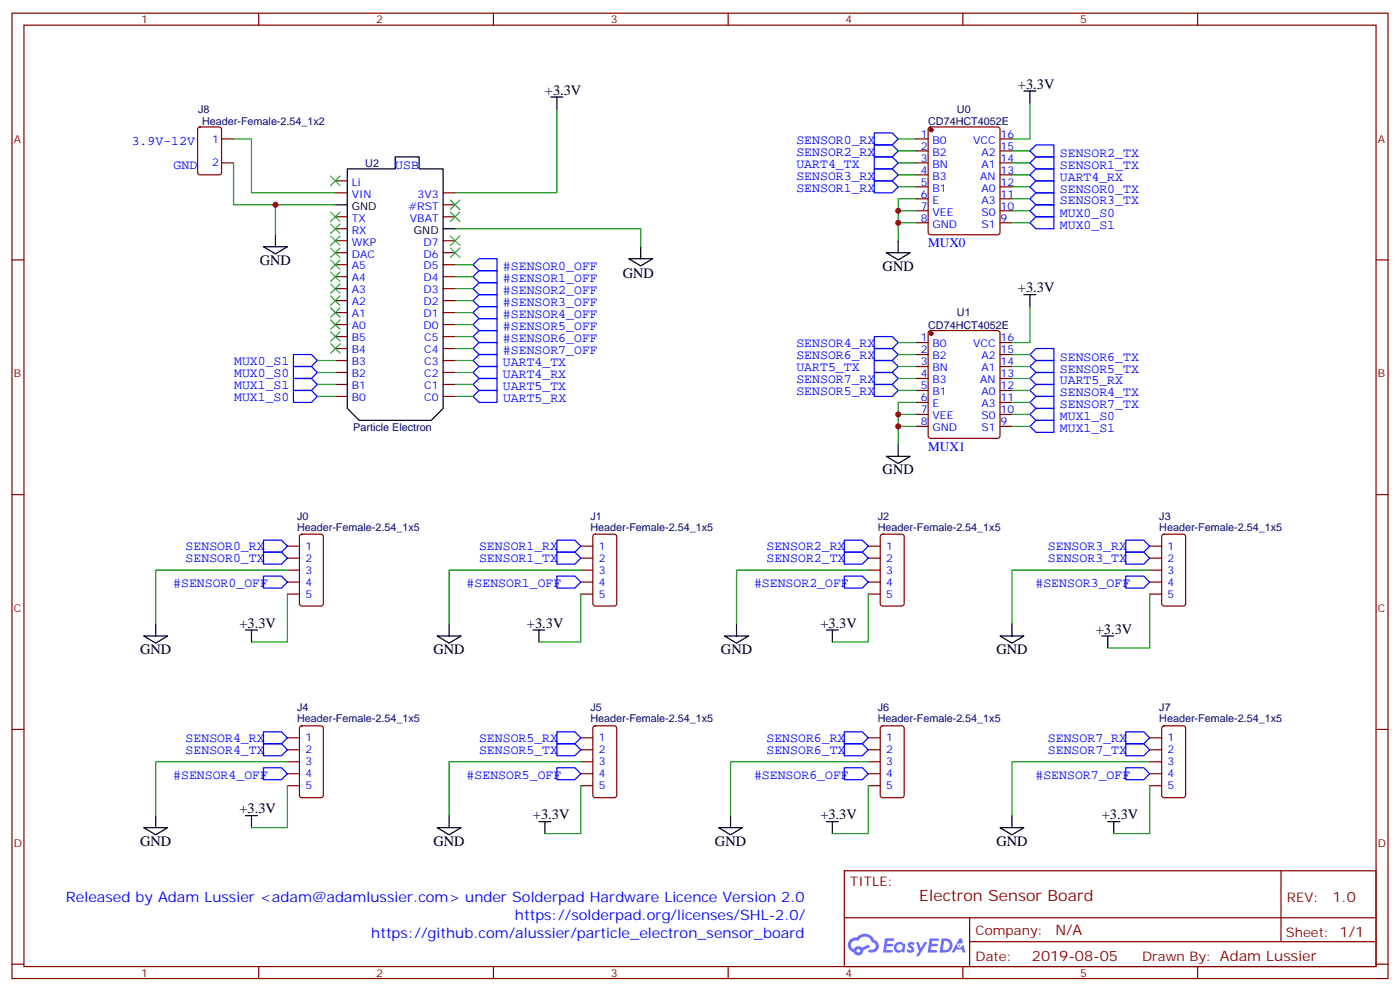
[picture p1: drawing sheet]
<svg xmlns="http://www.w3.org/2000/svg" width="412mm" height="292mm" viewBox="0 0 412 292" stroke-linecap="round" stroke-linejoin="round" font-family="sans-serif">
<g fill="none" stroke="#870000" stroke-width=".35">
<path d="M3.5 3.9h405.4v284.3h-405.4zM7.1 7.4h398.2v277.3h-398.2zM76.2 3.9v3.5M145.3 3.9v3.5M214.5 3.9v3.5M283.6 3.9v3.5M352.8 3.9v3.5M3.5 76.6h3.6M405.3 76.6h3.6M3.5 145.7h3.6M405.3 145.7h3.6M3.5 214.8h3.6"/>
<path d="M405.3 214.8h3.6M248.7 256.5h156.6v28.2h-156.6zM377.3 256.5v20.9M248.7 270.3h156.5M285.6 277.4h119.6M285.6 270.3v14.1M3.5 284h3.6M76.2 284.7v3.5M145.3 284.7v3.5M214.5 284.7v3.5M283.6 284.7v3.5M352.8 284.7v3.5"/>
<path d="M405.3 284h3.6"/>
</g>
<g fill="#5487ff">
<path d="M267.7 277.6a1.22 1.22 0 0 1 1.7 .3l-.4 .6a.47 .47 0 0 0-.3-.4 .47 .47 0 0 0-.5 .2l.1 .2a1.14 1.14 0 0 1 .8 1.8 1.14 1.14 0 0 1-1.9-.1l-.2-.1 .5-.6 .7 .4a.29 .29 0 0 0 .3-.2 .29 .29 0 0 0-.2-.3 1.04 1.04 0 0 1-.6-1.8z"/>
<path d="M260.7 276.4h2.4l.3 .2-.2 .5h-1.8l-.1 .9h1.5l.3 .4-.3 .3h-1.6l-.2 1.1 1.7 .1 .2 .3-.2 .3-2.6 .1z"/>
<path d="M273.8 276.4h2.4l.3 .2-.1 .5h-1.8l-.2 .9h1.6l.3 .4-.4 .3h-1.6l-.1 1.1 1.7 .1 .2 .3-.2 .3h-2.6z"/>
<path d="M282.6 276.4h.7l.3 1.3-.6 .3a.69 .69 0 0 0-1 .2 .69 .69 0 0 0 .4 1 .69 .69 0 0 0 .9-.6l.5-.3 .6 2.2h-.8l-.2-.8h-1.8l-.5 .8h-.8z"/>
<path d="M269.8 277.5h.8l.6 1.8 1.1-1.8h.9l-2.6 4.2h-.8l.9-1.6z"/>
<path d="M277.4 276.4l-.6 4.2h1.3a2.11 2.11 0 0 0 2.5-2.2 2.11 2.11 0 0 0-2.5-2zM278.1 277.1a1.39 1.39 0 0 1 1.7 1.5 1.39 1.39 0 0 1-1.8 1.2h-.3z"/>
<path d="M263.7 278a1.54 1.54 0 0 0-.1 2.2 1.54 1.54 0 0 0 2.2 .1l.6 .3 .3-2.3-.2-.3h-.4a1.49 1.49 0 0 0-2.4 0zM264 279a.94 .94 0 0 1 1.8 0 .94 .94 0 0 1-1.8 0z"/>
<path d="M250.4 276.8a2.18 2.18 0 0 0 1.1 3.7 1.44 1.44 0 0 0 1.6 .9 1.44 1.44 0 0 0 1.2-1.5l2-1-.5-.7-1.9 1a1.47 1.47 0 0 0-2.4 .4 1.39 1.39 0 0 1-.7-1.9 1.39 1.39 0 0 1 2-.5 2.12 2.12 0 0 1 2.2-1.3 2.12 2.12 0 0 1 1.9 1.7 1.14 1.14 0 0 1 1.1 1.4 1.14 1.14 0 0 1-1.7 .7 .43 .43 0 0 0-.5 .4 .43 .43 0 0 0 .4 .5 1.98 1.98 0 0 0 2.5-1.3 1.98 1.98 0 0 0-1.2-2.5 3.1 3.1 0 0 0-5.3-.7l-.9 .1zM252.3 280.1a.55 .55 0 0 1 1.1 0 .55 .55 0 0 1-1.1 0z"/>
<circle cx="282.6" cy="278.5" r=".26"/>
</g>
<g fill="none" stroke="#870000" stroke-width=".35">
<path d="M58.4 37.6l.5-.2h5.7l.6 .4 .1 13-.5 .7h-5.9l-.6-.5-.1-12.9zM273.6 37.6l.5-.2h19.8l.6 .4 .1 30.6-.5 .7h-20l-.6-.4-.1-30.6zM65.3 40.9h3.5M65.3 48h3.5M98.8 56.8h3.5M98.8 53.3h3.5M130.5 56.8h3.6M269.9 40.9h3.5M269.9 44.5h3.5M269.9 48h3.5M269.9 51.5h3.5M269.9 55h3.5"/>
<path d="M269.9 58.6h3.5M294.6 40.9h3.5M294.6 44.5h3.5M294.6 48h3.5M294.6 51.5h3.5M294.6 55h3.5M294.6 58.6h3.5M98.8 63.9h3.5M98.8 67.4h3.5M98.8 70.9h3.5M98.8 74.4h3.5M98.8 78h3.5"/>
<path d="M130.5 63.9h3.6M130.5 70.9h3.6M130.5 74.4h3.6M130.5 78h3.6M130.5 60.3h3.6M269.9 62.1h3.5M269.9 65.6h3.5M294.6 62.1h3.5M294.6 65.6h3.5M98.8 81.5h3.5M98.8 85h3.5M98.8 88.5h3.5"/>
<path d="M98.8 92.1h3.5M98.8 95.6h3.5M98.8 99.1h3.5M130.5 81.5h3.6M130.5 85h3.6M130.5 88.5h3.6M130.5 92.1h3.6M130.5 95.6h3.6M130.5 99.1h3.6M273.6 97.6l.5-.2h19.8l.6 .4 .1 30.6-.5 .7h-20l-.6-.4-.1-30.6zM98.8 102.7h3.5M98.8 106.2h3.5"/>
<path d="M98.8 109.7h3.5M98.8 113.2h3.5M98.8 116.8h3.5M130.5 102.7h3.6M130.5 106.2h3.6M130.5 109.7h3.6M130.5 113.2h3.6M130.5 116.8h3.6M269.9 100.9h3.5M269.9 104.4h3.5M269.9 108h3.5M269.9 111.5h3.5"/>
<path d="M269.9 115h3.5M269.9 118.5h3.5M294.6 100.9h3.5M294.6 104.4h3.5M294.6 108h3.5M294.6 111.5h3.5M294.6 115h3.5M294.6 118.5h3.5M269.9 122.1h3.5M269.9 125.6h3.5M294.6 122.1h3.5M294.6 125.6h3.5"/>
<path d="M88.4 157.5l.5-.2h5.6l.7 .5v20l-.4 .7h-5.9l-.7-.5v-20zM174.9 157.5l.4-.2h5.7l.6 .5 .1 20-.5 .7h-5.9l-.6-.5-.1-20zM259.5 157.5l.5-.2h5.6l.7 .5v20l-.4 .7h-5.9l-.7-.5v-20zM342.4 157.5l.5-.2h5.6l.7 .5v20l-.4 .7h-5.9l-.7-.5v-20zM84.7 160.9h3.5M84.7 164.4h3.5M84.7 167.9h3.5M84.7 171.5h3.5M84.7 175h3.5M171.1 160.9h3.5M171.1 164.4h3.5M171.1 167.9h3.5"/>
<path d="M171.1 171.5h3.5M171.1 175h3.5M255.8 160.9h3.5M255.8 164.4h3.5M255.8 167.9h3.5M255.8 171.5h3.5M255.8 175h3.5M338.7 160.9h3.5M338.7 164.4h3.5M338.7 167.9h3.5M338.7 171.5h3.5M338.7 175h3.5"/>
<path d="M84.7 217.3h3.5M88.4 214l.5-.2h5.6l.7 .4v20l-.4 .7-5.9 .1-.7-.5v-20zM171.1 217.3h3.5M174.9 214l.4-.2h5.7l.6 .4 .1 20-.5 .7-5.9 .1-.6-.5-.1-20zM255.8 217.3h3.5M259.5 214l.5-.2h5.6l.7 .4v20l-.4 .7-5.9 .1-.7-.5v-20zM338.7 217.3h3.5M342.4 214l.5-.2h5.6l.7 .4v20l-.4 .7-5.9 .1-.7-.5v-20zM84.7 220.8h3.5M84.7 224.4h3.5M84.7 227.9h3.5M84.7 231.4h3.5"/>
<path d="M171.1 220.8h3.5M171.1 224.4h3.5M171.1 227.9h3.5M171.1 231.4h3.5M255.8 220.8h3.5M255.8 224.4h3.5M255.8 227.9h3.5M255.8 231.4h3.5M338.7 220.8h3.5M338.7 224.4h3.5M338.7 227.9h3.5M338.7 231.4h3.5"/>
</g>
<g fill="#870000" stroke="#870000" stroke-width=".35">
<circle cx="274.3" cy="38.3" r=".53"/>
<circle cx="274.3" cy="98.2" r=".53"/>
</g>
<g fill="none" stroke="#000" stroke-width=".35">
<path d="M162.3 28.6h3.5M164 28.6v3.5M301.6 26.8h3.6M303.4 26.8v3.5M102.3 49.7h14.1v-3.5h7.1v3.5h7v70.6l-3.5 3.5h-21.2l-3.5-3.5zM77.6 72.7h7.1l-3.6 2.1zM81.1 69.1v3.6M98.8 60.3h3.5M130.5 67.4h3.6M185.2 76.2h7.1l-3.6 2.1zM188.7 72.7v3.5M261.1 74.4h7l-3.5 2.2z"/>
<path d="M264.6 70.9v3.5M301.6 86.8h3.6M303.4 86.8v3.5M261.1 134.4h7l-3.5 2.1zM264.6 130.9v3.5M42.3 187.3h7.1l-3.5 2.1zM45.9 183.8v3.5M72.3 185.6h3.5M74.1 185.6v3.5M128.8 187.3h7l-3.5 2.1zM132.3 183.8v3.5M157 185.6h3.5"/>
<path d="M158.7 185.6v3.5M213.4 187.3h7.1l-3.5 2.1zM217 183.8v3.5M243.4 185.6h3.5M245.2 185.6v3.5M294.6 187.3h7l-3.5 2.1zM298.1 183.8v3.5M324.6 187.3h3.5M326.3 187.3v3.6M42.3 243.8h7.1l-3.5 2.1zM45.9 240.2v3.6M72.3 240.2h3.5"/>
<path d="M74.1 240.2v3.6M128.8 243.8h7l-3.5 2.1zM132.3 240.2v3.6M158.7 242h3.6M160.5 242v3.5M211.7 243.8h7l-3.5 2.1zM215.2 240.2v3.6M243.4 242h3.5M245.2 242v3.5M294.6 243.8h7l-3.5 2.1zM298.1 240.2v3.6M326.3 242h3.5"/>
<path d="M328.1 242v3.5"/>
</g>
<g fill="none" stroke="#00f" stroke-width=".35">
<path d="M257.5 39.2h5.3l1.8 1.7-1.8 1.8h-5.3zM257.5 46.2h5.3l1.8 1.8-1.8 1.7h-5.3zM257.5 42.7h5.3l1.8 1.8-1.8 1.7h-5.3zM257.5 49.7h5.3l1.8 1.8-1.8 1.8h-5.3zM257.5 53.3h5.3l1.8 1.7-1.8 1.8h-5.3zM303.4 51.5l1.8-1.8h5.2v3.6h-5.2zM303.4 55l1.8-1.7h5.2v3.5h-5.2zM303.4 58.6l1.8-1.8h5.2v3.5h-5.2zM303.4 48l1.8-1.8h5.2v3.5h-5.2zM303.4 44.5l1.8-1.8h5.2v3.5h-5.2zM139.3 78l1.8-1.8h5.3v3.5h-5.3zM303.4 62.1l1.8-1.8h5.2v3.6h-5.2z"/>
<path d="M303.4 65.6l1.8-1.7h5.2v3.5h-5.2zM139.3 99.1l1.8-1.7h5.3v3.5h-5.3zM139.3 95.6l1.8-1.8h5.3v3.6h-5.3zM139.3 92.1l1.8-1.8h5.3v3.5h-5.3zM139.3 88.5l1.8-1.7h5.3v3.5h-5.3zM139.3 81.5l1.8-1.8h5.3v3.6h-5.3zM141.1 83.3h5.3v3.5h-5.3l-1.8-1.8zM257.5 99.1h5.3l1.8 1.8-1.8 1.8h-5.3zM86.4 115h5.3l1.8 1.8-1.8 1.7h-5.3zM86.4 111.5h5.3l1.8 1.7-1.8 1.8h-5.3zM86.4 108h5.3l1.8 1.7-1.8 1.8h-5.3zM86.4 104.4h5.3l1.8 1.8-1.8 1.8h-5.3z"/>
<path d="M139.3 113.2l1.8-1.7h5.3v3.5h-5.3zM139.3 109.7l1.8-1.7h5.3v3.5h-5.3zM139.3 106.2l1.8-1.8h5.3v3.6h-5.3zM139.3 116.8l1.8-1.8h5.3v3.5h-5.3zM141.1 100.9h5.3v3.5h-5.3l-1.8-1.7zM257.5 106.2h5.3l1.8 1.8-1.8 1.7h-5.3zM257.5 102.7h5.3l1.8 1.7-1.8 1.8h-5.3zM257.5 109.7h5.3l1.8 1.8-1.8 1.7h-5.3zM257.5 113.2h5.3l1.8 1.8-1.8 1.8h-5.3zM303.4 115l1.8-1.8h5.2v3.6h-5.2zM303.4 118.5l1.8-1.7h5.2v3.5h-5.2zM303.4 108l1.8-1.8h5.2v3.5h-5.2z"/>
<path d="M303.4 104.4l1.8-1.7h5.2v3.5h-5.2zM305.2 109.7h5.2v3.5h-5.2l-1.8-1.7zM303.4 122.1l1.8-1.8h5.2v3.5h-5.2zM303.4 125.6l1.8-1.8h5.2v3.6h-5.2zM77.6 159.1h5.3l1.8 1.8-1.8 1.7h-5.3zM164 159.1h5.3l1.8 1.8-1.8 1.7h-5.3zM248.7 159.1h5.3l1.8 1.8-1.8 1.7h-5.3zM331.6 159.1h5.3l1.8 1.8-1.8 1.7h-5.3zM77.6 162.6h5.3l1.8 1.8-1.8 1.8h-5.3zM77.6 169.7h5.3l1.8 1.8-1.8 1.7h-5.3zM164 162.6h5.3l1.8 1.8-1.8 1.8h-5.3zM164 169.7h5.3l1.8 1.8-1.8 1.7h-5.3z"/>
<path d="M248.7 162.6h5.3l1.8 1.8-1.8 1.8h-5.3zM248.7 169.7h5.3l1.8 1.8-1.8 1.7h-5.3zM331.6 162.6h5.3l1.8 1.8-1.8 1.8h-5.3zM331.6 169.7h5.3l1.8 1.8-1.8 1.7h-5.3zM77.6 215.5h5.3l1.8 1.8-1.8 1.8h-5.3zM77.6 219.1h5.3l1.8 1.7-1.8 1.8h-5.3zM164 215.5h5.3l1.8 1.8-1.8 1.8h-5.3zM164 219.1h5.3l1.8 1.7-1.8 1.8h-5.3zM248.7 215.5h5.3l1.8 1.8-1.8 1.8h-5.3zM248.7 219.1h5.3l1.8 1.7-1.8 1.8h-5.3zM331.6 215.5h5.3l1.8 1.8-1.8 1.8h-5.3zM331.6 219.1h5.3l1.8 1.7-1.8 1.8h-5.3z"/>
<path d="M77.6 226.1h5.3l1.8 1.8-1.8 1.8h-5.3zM164 226.1h5.3l1.8 1.8-1.8 1.8h-5.3zM248.7 226.1h5.3l1.8 1.8-1.8 1.8h-5.3zM331.6 226.1h5.3l1.8 1.8-1.8 1.8h-5.3z"/>
</g>
<g fill="none" stroke="#008700" stroke-width=".35">
<path d="M164 32.1v24.7h-29.9M303.4 30.3v10.6h-5.3M68.8 48v12.3h12.3M68.8 40.9h5.3v15.9h24.7M264.6 48h5.3M264.6 40.9h5.3M264.6 44.5h5.3M264.6 51.5h5.3M264.6 55h5.3M269.9 58.6h-5.3v12.3M298.1 48h5.3M298.1 44.5h5.3"/>
<path d="M298.1 51.5h5.3M298.1 55h5.3M298.1 58.6h5.3M98.8 60.3h-17.7v8.8M134.1 67.4h54.6v5.3M134.1 78h5.2M264.6 62.1h5.3M264.6 65.6h5.3M298.1 62.1h5.3M298.1 65.6h5.3M134.1 81.5h5.2M134.1 85h5.2"/>
<path d="M134.1 88.5h5.2M134.1 92.1h5.2M134.1 95.6h5.2M134.1 99.1h5.2M303.4 90.3v10.6h-5.3M93.5 116.8h5.3M93.5 113.2h5.3M93.5 109.7h5.3M93.5 106.2h5.3M134.1 116.8h5.2M134.1 113.2h5.2M134.1 109.7h5.2"/>
<path d="M134.1 106.2h5.2M134.1 102.7h5.2M264.6 108h5.3M264.6 100.9h5.3M264.6 104.4h5.3M264.6 111.5h5.3M264.6 115h5.3M269.9 118.5h-5.3v12.4M298.1 108h5.3M298.1 104.4h5.3M298.1 111.5h5.3M298.1 115h5.3"/>
<path d="M298.1 118.5h5.3M264.6 122.1h5.3M264.6 125.6h5.3M298.1 122.1h5.3M298.1 125.6h5.3M84.7 167.9h-38.8v15.9M84.7 175v14.1h-10.6M171.1 167.9h-38.8v15.9M171.1 175v14.1h-12.4M255.8 167.9h-38.8v15.9M255.8 175v14.1h-10.6M338.7 167.9h-40.6v15.9"/>
<path d="M338.7 175v15.9h-12.4M84.7 224.4h-38.8v15.8M84.7 231.4v12.4h-10.6M171.1 224.4h-38.8v15.8M171.1 231.4v14.1h-10.6M255.8 224.4h-40.6v15.8M255.8 231.4v14.1h-10.6M338.7 224.4h-40.6v15.8M338.7 231.4v14.1h-10.6"/>
</g>
<g fill="#c00">
<circle cx="264.6" cy="122.1" r=".88"/>
<circle cx="264.6" cy="125.6" r=".88"/>
<circle cx="264.6" cy="65.6" r=".88"/>
<circle cx="264.6" cy="62.1" r=".88"/>
<circle cx="81.1" cy="60.3" r=".88"/>
</g>
<g fill="none" stroke="#3c3" stroke-width=".35">
<path d="M97.4 51.9l2.8 2.8M100.2 51.9l-2.8 2.8M132.6 58.9l2.9 2.8M135.5 58.9l-2.9 2.8M97.4 62.4l2.8 2.9M97.4 66l2.8 2.8M97.4 69.5l2.8 2.8M97.4 73l2.8 2.8M97.4 76.6l2.8 2.8M100.2 62.4l-2.8 2.9M100.2 66l-2.8 2.8M100.2 69.5l-2.8 2.8"/>
<path d="M100.2 73l-2.8 2.8M100.2 76.6l-2.8 2.8M132.6 73l2.9 2.8M132.6 69.5l2.9 2.8M132.6 62.4l2.9 2.9M135.5 62.4l-2.9 2.9M135.5 73l-2.9 2.8M135.5 69.5l-2.9 2.8M97.4 80.1l2.8 2.8M97.4 83.6l2.8 2.8M97.4 87.1l2.8 2.9M97.4 90.7l2.8 2.8"/>
<path d="M97.4 94.2l2.8 2.8M97.4 97.7l2.8 2.8M100.2 80.1l-2.8 2.8M100.2 83.6l-2.8 2.8M100.2 87.1l-2.8 2.9M100.2 90.7l-2.8 2.8M100.2 94.2l-2.8 2.8M100.2 97.7l-2.8 2.8M97.4 101.2l2.8 2.9M100.2 101.2l-2.8 2.9"/>
</g>
<text font-size="4.6" fill="#800" x="270.8" y="265.5">Electron Sensor Board</text>
<g font-size="4.2">
<text x="160.5" y="27.9">+3.3V</text>
<text x="299.9" y="26.1">+3.3V</text>
<text x="76.6" y="78">GND</text>
<text x="183.4" y="82">GND</text>
<text x="260" y="79.7">GND</text>
<text x="299.9" y="86.1">+3.3V</text>
<text x="260" y="139.7">GND</text>
<text x="70.6" y="184.9">+3.3V</text>
<text x="155.2" y="184.9">+3.3V</text>
<text x="241.7" y="184.9">+3.3V</text>
<text x="322.8" y="186.6">+3.3V</text>
<text x="41.3" y="192.6">GND</text>
<text x="127.7" y="192.6">GND</text>
<text x="212.4" y="192.6">GND</text>
<text x="293.5" y="192.6">GND</text>
<text x="70.6" y="239.5">+3.3V</text>
<text x="157" y="241.3">+3.3V</text>
<text x="241.7" y="241.3">+3.3V</text>
<text x="324.6" y="241.3">+3.3V</text>
<text x="41.3" y="249.1">GND</text>
<text x="127.7" y="249.1">GND</text>
<text x="210.6" y="249.1">GND</text>
<text x="293.5" y="249.1">GND</text>
</g>
<g font-size="4.2" fill="#00f">
<text x="19.4" y="265.7">Released by Adam Lussier &lt;adam@adamlussier.com&gt; under Solderpad Hardware Licence Version 2.0</text>
<text x="151.7" y="270.9">https://solderpad.org/licenses/SHL-2.0/</text>
<text x="109.4" y="276.3">https://github.com/alussier/particle_electron_sensor_board</text>
</g>
<g font-size="4.2" fill="#800">
<text x="392.5" y="265.7">1.0</text>
<text x="310.9" y="275.3">N/A</text>
<text x="304" y="283.1">2019-08-05</text>
</g>
<g font-size="3.9" fill="#00f">
<text x="38.8" y="42.7">3.9V-12V</text>
<text x="234.6" y="42.3">SENSOR0_RX</text>
<text x="234.6" y="45.9">SENSOR2_RX</text>
<text x="312.2" y="46.2">SENSOR2_TX</text>
<text x="51.2" y="49.7">GND</text>
<text x="116.4" y="49.7">USB</text>
<text x="234.6" y="49.4">UART4_TX</text>
<text x="234.6" y="52.9">SENSOR3_RX</text>
<text x="312.2" y="53.3">UART4_RX</text>
<text x="312.2" y="49.7">SENSOR1_TX</text>
<text x="234.6" y="56.4">SENSOR1_RX</text>
<text x="312.2" y="56.8">SENSOR0_TX</text>
<text x="312.2" y="60.2">SENSOR3_TX</text>
<text x="312.2" y="63.8">MUX0_S0</text>
<text x="312.2" y="67.3">MUX0_S1</text>
<text x="273.4" y="72.9">MUX0</text>
<text x="148.2" y="83.2">#SENSOR1_OFF</text>
<text x="148.2" y="79.6">#SENSOR0_OFF</text>
<text x="148.2" y="86.7">#SENSOR2_OFF</text>
<text x="148.2" y="93.8">#SENSOR4_OFF</text>
<text x="148.2" y="90.2">#SENSOR3_OFF</text>
<text x="148.2" y="100.8">#SENSOR6_OFF</text>
<text x="148.2" y="97.3">#SENSOR5_OFF</text>
<text x="69" y="107.6">MUX0_S1</text>
<text x="148.2" y="107.9">UART4_TX</text>
<text x="148.2" y="104.3">#SENSOR7_OFF</text>
<text x="234.6" y="102.3">SENSOR4_RX</text>
<text x="234.6" y="105.8">SENSOR6_RX</text>
<text x="312.2" y="106.2">SENSOR6_TX</text>
<text x="69" y="111.1">MUX0_S0</text>
<text x="148.2" y="111.4">UART4_RX</text>
<text x="234.6" y="109.4">UART5_TX</text>
<text x="234.6" y="112.9">SENSOR7_RX</text>
<text x="312.2" y="113.2">UART5_RX</text>
<text x="312.2" y="109.7">SENSOR5_TX</text>
<text x="69" y="118.2">MUX1_S0</text>
<text x="69" y="114.7">MUX1_S1</text>
<text x="148.2" y="114.9">UART5_TX</text>
<text x="148.2" y="118.4">UART5_RX</text>
<text x="234.6" y="116.4">SENSOR5_RX</text>
<text x="312.2" y="116.8">SENSOR4_TX</text>
<text x="312.2" y="120.2">SENSOR7_TX</text>
<text x="312.2" y="123.8">MUX1_S0</text>
<text x="312.2" y="127.3">MUX1_S1</text>
<text x="273.4" y="132.8">MUX1</text>
<text x="54.7" y="162.1">SENSOR0_RX</text>
<text x="54.7" y="165.7">SENSOR0_TX</text>
<text x="141.1" y="162.1">SENSOR1_RX</text>
<text x="141.1" y="165.7">SENSOR1_TX</text>
<text x="225.8" y="162.1">SENSOR2_RX</text>
<text x="225.8" y="165.7">SENSOR2_TX</text>
<text x="308.7" y="162.1">SENSOR3_RX</text>
<text x="308.7" y="165.7">SENSOR3_TX</text>
<text x="51" y="173">#SENSOR0_OFF</text>
<text x="137.5" y="173">#SENSOR1_OFF</text>
<text x="222.1" y="173">#SENSOR2_OFF</text>
<text x="305" y="173">#SENSOR3_OFF</text>
<text x="54.7" y="218.6">SENSOR4_RX</text>
<text x="141.1" y="218.6">SENSOR5_RX</text>
<text x="225.8" y="218.6">SENSOR6_RX</text>
<text x="308.7" y="218.6">SENSOR7_RX</text>
<text x="54.7" y="222.1">SENSOR4_TX</text>
<text x="141.1" y="222.1">SENSOR5_TX</text>
<text x="225.8" y="222.1">SENSOR6_TX</text>
<text x="308.7" y="222.1">SENSOR7_TX</text>
<text x="51" y="229.5">#SENSOR4_OFF</text>
<text x="137.5" y="229.5">#SENSOR5_OFF</text>
<text x="222.1" y="229.5">#SENSOR6_OFF</text>
<text x="305" y="229.5">#SENSOR7_OFF</text>
</g>
<g font-size="3.9" fill="#800">
<text x="250.5" y="261.1">TITLE:</text>
<text x="379.1" y="265.7">REV:</text>
<text x="287.4" y="275.3">Company:</text>
<text x="378.7" y="275.9">Sheet: 1/1</text>
<text x="287.4" y="282.9">Date:</text>
<text x="336.4" y="283">Drawn By: Adam Lussier</text>
</g>
<g font-size="3.2" fill="#800">
<text x="41.6" y="6.9">1</text>
<text x="110.8" y="6.9">2</text>
<text x="179.9" y="6.9">3</text>
<text x="249.1" y="6.9">4</text>
<text x="318.2" y="6.9">5</text>
<text x="4.1" y="42">A</text>
<text x="405.9" y="42">A</text>
<text x="4.1" y="111.1">B</text>
<text x="405.9" y="111.1">B</text>
<text x="4.1" y="180.3">C</text>
<text x="405.9" y="180.3">C</text>
<text x="4.1" y="249.4">D</text>
<text x="405.9" y="249.4">D</text>
<text x="41.6" y="287.7">1</text>
<text x="110.8" y="287.7">2</text>
<text x="179.9" y="287.7">3</text>
<text x="249.1" y="287.7">4</text>
<text x="318.2" y="287.7">5</text>
</g>
<g font-size="3.2" fill="#000080">
<text x="58.3" y="33.4">J8</text>
<text x="281.9" y="33.2">U0</text>
<text x="59.5" y="36.9">Header-Female-2.54_1x2</text>
<text x="273.4" y="36.9">CD74HCT4052E</text>
<text x="107.6" y="49.2">U2</text>
<text x="281.9" y="93.1">U1</text>
<text x="273.4" y="96.8">CD74HCT4052E</text>
<text x="104.1" y="127">Particle Electron</text>
<text x="87.5" y="153.1">J0</text>
<text x="173.9" y="153.1">J1</text>
<text x="258.6" y="153.1">J2</text>
<text x="341.5" y="153.1">J3</text>
<text x="87.5" y="156.3">Header-Female-2.54_1x5</text>
<text x="173.9" y="156.3">Header-Female-2.54_1x5</text>
<text x="258.6" y="156.3">Header-Female-2.54_1x5</text>
<text x="341.5" y="156.3">Header-Female-2.54_1x5</text>
<text x="87.5" y="209.6">J4</text>
<text x="173.9" y="209.6">J5</text>
<text x="258.6" y="209.6">J6</text>
<text x="341.5" y="209.6">J7</text>
<text x="87.5" y="212.7">Header-Female-2.54_1x5</text>
<text x="173.9" y="212.7">Header-Female-2.54_1x5</text>
<text x="258.6" y="212.7">Header-Female-2.54_1x5</text>
<text x="341.5" y="212.7">Header-Female-2.54_1x5</text>
</g>
<g font-size="3.2" fill="#00f">
<text x="62.5" y="42">1</text>
<text x="271.2" y="40.6">1</text>
<text x="294.7" y="40.6">16</text>
<text x="271.2" y="44.1">2</text>
<text x="271.2" y="47.6">3</text>
<text x="274.7" y="42.3">B0</text>
<text x="274.7" y="45.9">B2</text>
<text x="286.7" y="42.3">VCC</text>
<text x="289.1" y="45.9">A2</text>
<text x="294.7" y="47.6">14</text>
<text x="294.7" y="44.1">15</text>
<text x="62.5" y="49">2</text>
<text x="271.2" y="51.2">4</text>
<text x="274.7" y="49.4">BN</text>
<text x="274.7" y="52.9">B3</text>
<text x="288.7" y="52.9">AN</text>
<text x="289.1" y="49.4">A1</text>
<text x="294.7" y="51.2">13</text>
<text x="103.6" y="58.2">VIN</text>
<text x="103.6" y="54.7">Li</text>
<text x="123" y="58.2">3V3</text>
<text x="271.2" y="54.7">5</text>
<text x="271.2" y="58.2">6</text>
<text x="274.7" y="56.4">B1</text>
<text x="274.7" y="60">E</text>
<text x="289.1" y="60">A3</text>
<text x="289.1" y="56.4">A0</text>
<text x="294.7" y="58.2">11</text>
<text x="294.7" y="54.7">12</text>
<text x="103.6" y="65.3">TX</text>
<text x="120.3" y="61.7">#RST</text>
<text x="120.8" y="65.3">VBAT</text>
<text x="271.2" y="61.7">7</text>
<text x="271.2" y="65.3">8</text>
<text x="274.7" y="63.5">VEE</text>
<text x="289.1" y="63.5">S0</text>
<text x="294.7" y="65.3">9</text>
<text x="294.7" y="61.7">10</text>
<text x="103.6" y="68.8">RX</text>
<text x="274.7" y="67">GND</text>
<text x="289.1" y="67">S1</text>
<text x="103.6" y="72.3">WKP</text>
<text x="103.6" y="75.8">DAC</text>
<text x="124.8" y="75.8">D6</text>
<text x="124.8" y="72.3">D7</text>
<text x="103.6" y="79.4">A5</text>
<text x="103.6" y="82.9">A4</text>
<text x="124.8" y="82.9">D4</text>
<text x="124.8" y="79.4">D5</text>
<text x="103.6" y="86.4">A3</text>
<text x="103.6" y="90">A2</text>
<text x="124.8" y="90">D2</text>
<text x="124.8" y="86.4">D3</text>
<text x="103.6" y="93.5">A1</text>
<text x="124.8" y="93.5">D1</text>
<text x="103.6" y="97">A0</text>
<text x="103.6" y="100.5">B5</text>
<text x="124.8" y="97">D0</text>
<text x="125" y="100.5">C5</text>
<text x="271.2" y="100.5">1</text>
<text x="294.7" y="100.5">16</text>
<text x="103.6" y="104.1">B4</text>
<text x="103.6" y="107.6">B3</text>
<text x="125" y="107.6">C3</text>
<text x="125" y="104.1">C4</text>
<text x="271.2" y="104.1">2</text>
<text x="271.2" y="107.6">3</text>
<text x="274.7" y="102.3">B0</text>
<text x="274.7" y="105.8">B2</text>
<text x="286.7" y="102.3">VCC</text>
<text x="289.1" y="105.8">A2</text>
<text x="294.7" y="107.6">14</text>
<text x="294.7" y="104.1">15</text>
<text x="103.6" y="111.1">B2</text>
<text x="125" y="111.1">C2</text>
<text x="271.2" y="111.1">4</text>
<text x="274.7" y="109.4">BN</text>
<text x="274.7" y="112.9">B3</text>
<text x="288.7" y="112.9">AN</text>
<text x="289.1" y="109.4">A1</text>
<text x="294.7" y="111.1">13</text>
<text x="103.6" y="114.7">B1</text>
<text x="103.6" y="118.2">B0</text>
<text x="125" y="118.2">C0</text>
<text x="125" y="114.7">C1</text>
<text x="271.2" y="114.7">5</text>
<text x="271.2" y="118.2">6</text>
<text x="274.7" y="116.4">B1</text>
<text x="274.7" y="119.9">E</text>
<text x="289.1" y="119.9">A3</text>
<text x="289.1" y="116.4">A0</text>
<text x="294.7" y="118.2">11</text>
<text x="294.7" y="114.7">12</text>
<text x="271.2" y="121.7">7</text>
<text x="271.2" y="125.2">8</text>
<text x="274.7" y="123.5">VEE</text>
<text x="289.1" y="123.5">S0</text>
<text x="294.7" y="125.2">9</text>
<text x="294.7" y="121.7">10</text>
<text x="274.7" y="127">GND</text>
<text x="289.1" y="127">S1</text>
<text x="90" y="161.9">1</text>
<text x="176.4" y="161.9">1</text>
<text x="261.1" y="161.9">1</text>
<text x="344" y="161.9">1</text>
<text x="90" y="165.5">2</text>
<text x="176.4" y="165.5">2</text>
<text x="261.1" y="165.5">2</text>
<text x="344" y="165.5">2</text>
<text x="90" y="169">3</text>
<text x="90" y="172.5">4</text>
<text x="176.4" y="169">3</text>
<text x="176.4" y="172.5">4</text>
<text x="261.1" y="169">3</text>
<text x="261.1" y="172.5">4</text>
<text x="344" y="169">3</text>
<text x="344" y="172.5">4</text>
<text x="90" y="176">5</text>
<text x="176.4" y="176">5</text>
<text x="261.1" y="176">5</text>
<text x="344" y="176">5</text>
<text x="90" y="218.4">1</text>
<text x="90" y="221.9">2</text>
<text x="176.4" y="218.4">1</text>
<text x="176.4" y="221.9">2</text>
<text x="261.1" y="218.4">1</text>
<text x="261.1" y="221.9">2</text>
<text x="344" y="218.4">1</text>
<text x="344" y="221.9">2</text>
<text x="90" y="225.4">3</text>
<text x="176.4" y="225.4">3</text>
<text x="261.1" y="225.4">3</text>
<text x="344" y="225.4">3</text>
<text x="90" y="229">4</text>
<text x="90" y="232.5">5</text>
<text x="176.4" y="229">4</text>
<text x="176.4" y="232.5">5</text>
<text x="261.1" y="229">4</text>
<text x="261.1" y="232.5">5</text>
<text x="344" y="229">4</text>
<text x="344" y="232.5">5</text>
</g>
<g font-size="3.2">
<text x="103.6" y="61.7">GND</text>
<text x="121.9" y="68.8">GND</text>
</g>
</svg>
